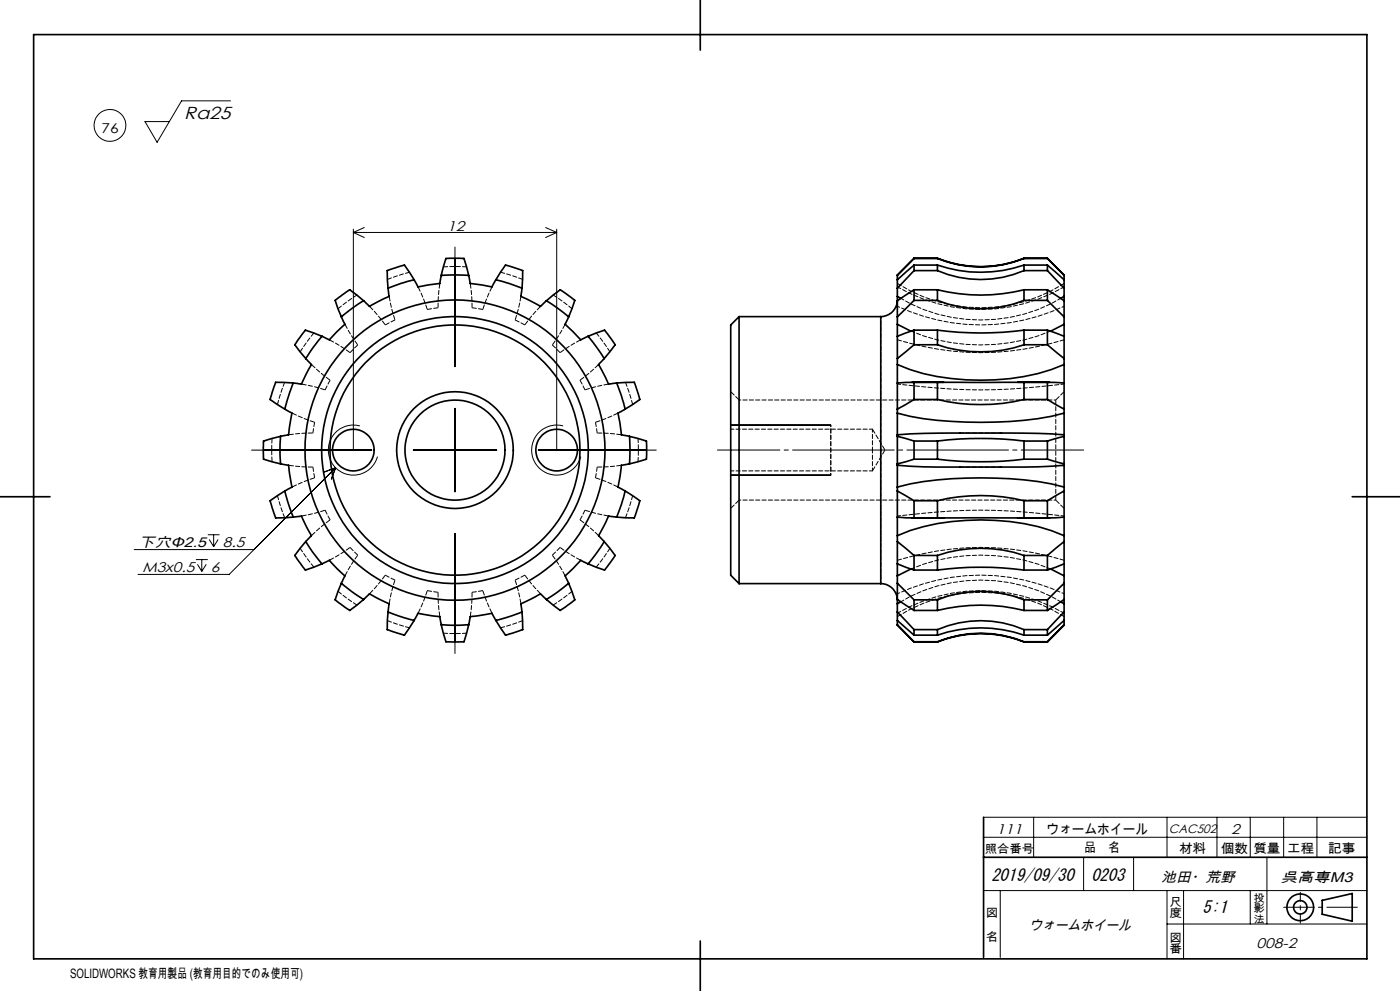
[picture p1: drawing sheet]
<svg xmlns="http://www.w3.org/2000/svg" width="420mm" height="297mm" viewBox="0 0 420 297" stroke-linecap="round" stroke-linejoin="round" font-family="sans-serif">
<g fill="none" stroke="#000" stroke-width=".3">
<path d="M69.1 30.2h-14.6l-7.4 12.4-3.6-6.2h7.3M106 68.7v66.2M106 69.7h61M106 69.7l3.3 1.5M109.3 68.2l-3.3 1.5M136.5 74v35.9M163.7 68.2l3.3 1.5M167 68.7v66.2M167 69.7l-3.3 1.5M75.5 134.9h36M107.9 127.6a7.5 7.5 0 0 0-9.1 5.3 7.5 7.5 0 0 0 5.2 9.2 7.5 7.5 0 0 0 9.2-5.3M124 134.9h25"/>
<path d="M136.5 122.4v25M161.5 134.9h35.4M168.9 127.6a7.5 7.5 0 0 0-9.1 5.3 7.5 7.5 0 0 0 5.2 9.2 7.5 7.5 0 0 0 9.2-5.3M219.2 127.4h30M100.7 140.2l-31.9 32h-27.4M100.7 140.2l-3.4 1.3M100.7 140.2l-1.3 3.4M136.5 159.9v36M219.2 142.4h30M40.3 164.7h35.9M58.8 167.7h3.5M59.2 169.1l1.3 2.1"/>
<path d="M60.5 167.7v3.5M61.9 169.1l-1.4 2.1M62.3 160.3h3.6M62.8 161.7l1.3 2.1M64.1 160.3v3.5M65.4 161.7l-1.3 2.1M295.1 250.9h115M295.1 244.9h115M310.1 244.9v12M325.1 256.9v10M340.1 256.9v10M350.1 244.9v12"/>
<path d="M365.1 244.9v12M375.1 244.9v12M380.1 256.9v20M385.1 244.9v12M395.1 244.9v12M295.1 266.9h115M300.1 266.9v20M350.1 276.9h60M350.1 266.9v20.4M355.1 266.9v20.5M375.1 266.9v10"/>
<circle cx="33" cy="37.6" r="4.8"/>
</g>
<g fill="none" stroke="#000" stroke-width=".5">
<path d="M10.1 10.4h400v277h-400zM210.1 0v15M274.2 79.4l-5 4.5M274.2 79.4v1.7M274.2 77.5l-5 5M274.2 77.4v.1M274.2 77.4l-5 5.1M274.2 77.4h7M274.2 79.4h7M274.2 77.5h7M281.2 77.4a34.9 34.9 0 0 0 26 0M281.2 79.4a40.2 40.2 0 0 0 26 0"/>
<path d="M281.2 79.4v1.7M281.2 77.5a34.4 34.4 0 0 0 26 0M281.2 77.4v.1M307.2 79.4v1.7M307.2 77.4v.1M307.2 77.4h7M307.2 79.4h7M307.2 77.5h7M314.2 79.4l5 4.5M314.2 79.4v1.7M314.2 77.5l5 5M314.2 77.4v.1"/>
<path d="M314.2 77.4l5 5.1M102.4 95l1.1 2.2-4.7 4.6-2.2-1M109.1 90.1l-3.5 2.3-3.2 2.6M109.1 90.1l-4.2-3.2-2.2 1.5-2.2 1.6 1.9 5M116.4 86.4l.3 2.4-5.9 3-1.7-1.7M124.2 83.9l-3.9 1-3.9 1.5M124.2 83.9l-2.9-4.5-1.3 .4-3.8 1.3 .2 5.3M132.4 82.5l-.5 2.5-6.5 1-1.2-2.1M132.4 82.5h8.2M132.4 82.5l1.4-5 1.3-.1 4.1 .1 1.4 5M140.6 82.5l.5 2.5 6.5 1 1.2-2.1M148.8 83.9l3.9 1 3.9 1.5"/>
<path d="M148.8 83.9l2.9-4.5 1.9 .6 3.2 1.1-.2 5.3M156.6 86.4l-.3 2.4 5.8 3 1.8-1.7M163.9 90.1l3.5 2.3 3.2 2.6M163.9 90.1l4.2-3.2 1.7 1.1 2.6 2-1.8 5M170.6 95l-1.1 2.2 4.7 4.6 2.2-1M221.7 94.9v80M221.7 94.9l-2.5 2.5v75l2.5 2.5M221.7 94.9h42.5M264.2 94.9v80M269.2 88.8a5.2 5.2 0 0 1-5 6.1M269.2 97.2l4.1 2M269.2 97.2v3.5"/>
<path d="M269.2 95v2.2M269.2 86.4v2.4M269.2 83.9v2.5M269.2 82.5v1.4M269.2 88.8l1.1 .6M274.2 99l-5 1.8v6.7M274.2 99v4.3M274.2 86.9l-5 3.2v4.9M274.2 86.9v3.1M274.2 90l-5 5M274.2 81.1l-5 5.3M274.2 99h7"/>
<path d="M274.2 90h7M274.2 86.9h7M274.2 81.1h7M281.2 99a100 100 0 0 0 26 0M281.2 99v4.3M281.2 90a34.9 34.9 0 0 0 26 0M281.2 86.9a53.9 53.9 0 0 0 26 0M281.2 86.9v3.1M281.2 81.1a32.8 32.8 0 0 0 26 0M307.2 99v4.3M307.2 86.9v3.1M307.2 99h7"/>
<path d="M307.2 90h7M307.2 86.9h7M307.2 81.1h7M314.2 99l5 1.8v6.7M314.2 99v4.3M314.2 90l5 5M314.2 86.9l5 3.2v4.9M314.2 86.9v3.1M314.2 81.1l5 5.3M319.2 97.2l-4.1 2M319.2 97.2v3.5M319.2 95v2.2"/>
<path d="M319.2 88.8v1.3M319.2 86.4v2.4M319.2 83.9v2.5M319.2 82.5v1.4M319.2 88.8l-1 .6M88 114.8l-2.6 7.8M88 114.8l-5.3-.2-1.1 3.2-.6 1.9 4.4 2.9M91.7 107.5l1.7 1.8-2.9 5.8-2.5-.3M96.6 100.8l-2.6 3.2-2.3 3.5M96.6 100.8l-5-1.8-2 2.6-1.2 1.7 3.3 4.2M176.4 100.8l2.6 3.2 2.3 3.5M176.4 100.8l5-1.8 2 2.6 1.1 1.7-3.2 4.2"/>
<path d="M181.3 107.5l-1.7 1.8 3 5.8 2.4-.3M185 114.8l1.4 3.9 1.1 3.9M185 114.8l5.3-.2 1.1 3.2 .5 1.9-4.4 2.9M269.2 114.8l5-.2v5.1M269.2 114.8v7.8M269.2 109.3a63.4 63.4 0 0 0 29.4 4.5 60.2 60.2 0 0 0 20.6-4.5M269.2 107.5v1.8M269.2 109.3v5.5M273.5 114.6h9.6M274.2 119.7l-5 2.9M274.2 103.3l-5 4.2M274.2 119.7h7"/>
<path d="M274.2 103.3h7M281.2 119.7a56.3 56.3 0 0 0 26 0M281.2 119.7v-5.1h26v5.1M281.2 103.3a40.9 40.9 0 0 0 26 0M305.3 114.6h9.6M307.2 119.7h7M307.2 103.3h7M314.2 119.7l5 2.9M314.2 103.3l5 4.2M319.2 114.8l-5-.2v5.1M319.2 114.8v7.8M319.2 107.5v1.8"/>
<path d="M319.2 109.3v5.5M84.2 139l2.4 .4 1 6.6-2.2 1.1M84.2 130.8l-.2 3.1 .2 5.1M84.2 130.8l-5.1 1.4-.1 2 .1 3.4 5.1 1.4M85.4 122.6l2.2 1.2-1 6.5-2.4 .5M187.5 122.6l-2.1 1.2 1 6.5 2.4 .5M188.8 130.8v8.2M188.8 139l-2.4 .4-1 6.6 2.1 1.1M188.8 130.8l5.1 1.4 .1 1.3-.1 4.1-5.1 1.4M269.2 130.8l5 1.4M269.2 130.3v.5M269.2 130.3l7.9-.4 8.4-.1h21.8l11.9 .5"/>
<path d="M269.2 139.4l11.9 .6h26.1l12-.6M269.2 139v.4M269.2 130.8v8.2M269.2 123.8a99.9 99.9 0 0 0 29.4 2.7 90.2 90.2 0 0 0 20.6-2.7M269.2 122.6v1.2M269.2 139.4v6.6M269.2 123.8v6.5M274.2 137.6l-5 1.4M274.2 132.2v5.4M274.2 132.2h7M274.2 137.6h7M281.2 132.2a109 109 0 0 1 26 0"/>
<path d="M281.2 137.6a109 109 0 0 0 26 0M281.2 132.2v5.4M307.2 132.2v5.4M307.2 132.2h7M307.2 137.6h7M314.2 137.6l5 1.4M314.2 132.2v5.4M319.2 130.3v.5M319.2 130.8l-5 1.4M319.2 139v.4M319.2 130.8v8.2M319.2 122.6v1.2"/>
<path d="M319.2 139.4v6.6M319.2 123.8v6.5M0 148.9h15M85.4 147.1l1.2 4 1.4 3.9M85.4 147.1l-4.4 3 .6 1.9 1.1 3.2 5.3-.2M88 155l2.5-.3 2.9 5.8-1.7 1.8M185 155l-2.4-.3-3 5.8 1.7 1.8M187.5 147.1l-1.1 4-1.4 3.9M187.5 147.1l4.4 3-.3 1.3-1.3 3.8-5.3-.2M269.2 147.1l5 3M269.2 147.1v7.9M269.2 146v1.1"/>
<path d="M269.2 146a113.7 113.7 0 0 1 38.1-2.2l8.1 1.2 3.8 1M269.2 155v5.5M273.5 155.2h9.6M274.2 150.1v5.1l-5-.2M274.2 150.1h7M281.2 150.1a55.1 55.1 0 0 1 26 0M281.2 150.1v5.1h26v-5.1M305.3 155.2h9.6M307.2 150.1h7M314.2 150.1v5.1l5-.2M319.2 146v1.1M319.2 147.1l-5 3"/>
<path d="M319.2 147.1v7.9M319.2 155v5.5M405.7 148.9h14.3M91.7 162.3l2.3 3.5 2.6 3.2M91.7 162.3l-3.3 4.2 2.4 3.3 .8 1 5-1.8M96.6 169l2.2-1.1 4.7 4.7-1.1 2.2M102.4 174.8l3.2 2.6 3.5 2.3M102.4 174.8l-1.9 5 1.1 .8 3.3 2.3 4.2-3.2M109.1 179.7l1.7-1.7 5.9 2.9-.3 2.5M163.9 179.7l-1.8-1.7-5.8 2.9 .3 2.5M170.6 174.8l-3.2 2.6-3.5 2.3M170.6 174.8l1.8 5-2.6 2-1.7 1.1-4.2-3.2"/>
<path d="M176.4 169l-2.2-1.1-4.7 4.7 1.1 2.2M181.3 162.3l-2.3 3.5-2.6 3.2M181.3 162.3l3.2 4.2-1.5 2.2-1.6 2.1-5-1.8M221.7 174.9h42.5M264.2 174.9a5 5 0 0 1 5 4.8M269.2 162.3l5 4.2M269.2 169l5 1.8M269.2 162.3v6.7M269.2 160.5a67.7 67.7 0 0 1 33.8-4.2 53.5 53.5 0 0 1 16.2 4.2M269.2 160.5v1.8M269.2 169v3.6M269.2 174.8l5 5"/>
<path d="M269.2 172.6v2.2M269.2 179.7l5 3.2M269.2 174.8v4.9M269.2 179.7v1.2M273.3 170.5l-4.1 2.1M274.2 166.5v4.3M274.2 179.8v3.1M274.2 166.5h7M274.2 170.8h7M274.2 179.8h7M281.2 166.5a40.2 40.2 0 0 1 26 0M281.2 170.8a100 100 0 0 1 26 0"/>
<path d="M281.2 166.5v4.3M281.2 179.8a34.4 34.4 0 0 1 26 0M281.2 179.8v3.1M307.2 166.5v4.3M307.2 179.8v3.1M307.2 166.5h7M307.2 170.8h7M307.2 179.8h7M314.2 166.5v4.3M314.2 179.8v3.1M315.1 170.5l4.1 2.1M319.2 162.3l-5 4.2"/>
<path d="M319.2 160.5v1.8M319.2 169l-5 1.8M319.2 162.3v6.7M319.2 169v3.6M319.2 174.8l-5 5M319.2 172.6v2.2M319.2 179.7l-5 3.2M319.2 174.8v4.9M319.2 179.7v1.2M116.4 183.4l3.9 1.4 3.9 1.1M116.4 183.4l-.2 5.3 3.2 1.1 1.9 .6 2.9-4.5M124.2 185.9l1.2-2.1 6.5 1 .5 2.4"/>
<path d="M132.4 187.2l3.1 .2 5.1-.2M132.4 187.2l1.4 5.1 2 .1 3.4-.1 1.4-5.1M148.8 185.9l-1.2-2.1-6.5 1-.5 2.4M156.6 183.4l-7.8 2.5M156.6 183.4l.2 5.3-3.2 1.1-1.9 .6-2.9-4.5M269.2 183.4l5 5.3M269.2 185.9l5 4.5M269.2 183.4v2.5M269.2 180.9v2.5M269.2 187.2l5 5.1M269.2 185.9v1.3M269.2 187.2l5 5.2"/>
<path d="M270.3 180.4l-1.1 .5M274.2 188.7v1.7M274.2 192.3v.1M274.2 192.4h7M274.2 182.9h7M274.2 188.7h7M274.2 190.4h7M274.2 192.3h7M281.2 192.4a34.9 34.9 0 0 1 26 0M281.2 182.9a53.9 53.9 0 0 1 26 0M281.2 188.7a32.8 32.8 0 0 1 26 0M281.2 190.4a39.6 39.6 0 0 1 26 0"/>
<path d="M281.2 188.7v1.7M281.2 192.3a34.4 34.4 0 0 1 26 0M281.2 192.3v.1M307.2 188.7v1.7M307.2 192.3v.1M307.2 192.4h7M307.2 182.9h7M307.2 188.7h7M307.2 190.4h7M307.2 192.3h7M314.2 188.7v1.7M314.2 192.3v.1"/>
<path d="M318.2 180.4l1 .5M319.2 183.4l-5 5.3M319.2 180.9v2.5M319.2 185.9l-5 4.5M319.2 183.4v2.5M319.2 187.2l-5 5.1M319.2 185.9v1.3M319.2 187.2l-5 5.2M295.1 244.9v42M295.1 256.9h115M396.7 269.8l9-2v8.3l-9-2.1zM210.1 282v15"/>
<circle cx="106" cy="134.9" r="6.3"/>
<circle cx="136.5" cy="134.9" r="15"/>
<circle cx="136.5" cy="134.9" r="17.5"/>
<circle cx="136.5" cy="134.9" r="37.5"/>
<circle cx="136.5" cy="134.9" r="40"/>
<circle cx="136.5" cy="134.9" r="45"/>
<circle cx="167" cy="134.9" r="6.3"/>
<circle cx="390.1" cy="271.9" r="4"/>
<circle cx="390.1" cy="271.9" r="2"/>
</g>
<path d="M325.1 134.9h-109.9" fill="none" stroke="#000" stroke-width=".3" stroke-dasharray="30.5 1.3 1.3 1.3" stroke-dashoffset="11.7"/>
<path d="M390.1 276.7v-9.3" fill="none" stroke="#000" stroke-width=".3" stroke-dasharray="30.5 1.3 1.3 1.3" stroke-dashoffset="27.8"/>
<path d="M385.1 271.9h22.1" fill="none" stroke="#000" stroke-width=".3" stroke-dasharray="30.5 1.3 1.3 1.3" stroke-dashoffset="21.3"/>
<path d="M316.7 119.9h-95M221.7 149.9h95M249.2 142.4v-15" fill="none" stroke="#000" stroke-width=".3" stroke-dasharray="1.3 .6" stroke-dashoffset=".8"/>
<path d="M319.2 86a49.6 49.6 0 0 1-50 0M288 140h12.4M300.4 129.8h-12.4M269.2 183.8a49.6 49.6 0 0 1 50 0" fill="none" stroke="#000" stroke-width=".3" stroke-dasharray="1.3 .6" stroke-dashoffset=".2"/>
<path d="M270.3 89.4a47.4 47.4 0 0 0 47.9 0M319.2 115.1a179.4 179.4 0 0 1-50 0M261.7 128.6h-42.5M219.2 141.1h42.5M269.2 154.6a179.4 179.4 0 0 1 50 0M318.2 180.3a47.4 47.4 0 0 0-47.9 0" fill="none" stroke="#000" stroke-width=".3" stroke-dasharray="1.3 .6" stroke-dashoffset=".3"/>
<path d="M273.3 99.2a54.7 54.7 0 0 0 41.8 0M315.1 170.5a54.7 54.7 0 0 0-41.8 0" fill="none" stroke="#000" stroke-width=".3" stroke-dasharray="1.3 .6" stroke-dashoffset=".1"/>
<g fill="none" stroke="#000" stroke-width=".3" stroke-dasharray="1.3 .6">
<path d="M133 80h7M101.4 92.5l5.7-4.1M116.2 83.8l6.7-2.2M150.2 81.6l6.6 2.2M165.9 88.4l5.7 4.1M178.9 99.8l4.1 5.6M269.2 90.1h.1M269.2 85a46.5 46.5 0 0 0 50 0M269.2 89.9v.1M319.2 90.1h.1M90.1 105.4l4.1-5.6M187.6 114.6l2.2 6.6"/>
<path d="M305.3 114.5h.1M319.2 101.8a83 83 0 0 1-50 0M83.2 121.2l2.2-6.6M191.4 131.4v7M288 129.8h.1M300.4 140h.1M85.4 155.2l-2.2-6.7M189.8 148.5l-2.2 6.7M283.1 155.2h.1M94.2 170l-4.1-5.7M171.6 177.2l-5.7 4.1M183 164.3l-4.1 5.7"/>
<path d="M269.2 179.7v.2M269.2 167.9a83 83 0 0 1 50 0M269.2 179.7v-.1M319.2 179.7v-.1M107.1 181.3l-5.7-4.1M122.9 188.2l-6.7-2.2M140 189.8h-7M156.8 186l-6.6 2.2M319.2 184.8a46.5 46.5 0 0 0-50 0"/>
</g>
<path d="M261.7 134.9v-6.3M261.7 141.1v-6.2" fill="none" stroke="#000" stroke-width=".3" stroke-dasharray="1.3 .6" stroke-dashoffset=".4"/>
<path d="M319.2 91.8a58.8 58.8 0 0 1-50 0M269.2 177.9a58.8 58.8 0 0 1 50 0" fill="none" stroke="#000" stroke-width=".3" stroke-dasharray="1.3 .6" stroke-dashoffset=".5"/>
<g fill="none" stroke="#000" stroke-width=".3" stroke-dasharray="1.3 .6" stroke-dashoffset="-.1">
<path d="M115.6 97.4l2.9-1.5M128.2 92.8l3.2-.6M141.6 92.2l3.2 .6M154.5 95.9l3 1.5M97.5 116.9l1.5-3M105 105.7l2.3-2.3M165.7 103.4l2.3 2.3M174 113.9l1.5 3M316.7 119.9v30M93.9 129.8l.5-3.3M178.6 126.5l.5 3.3M179.1 140l-.5 3.2"/>
<path d="M94.4 143.2l-.5-3.2M99 155.8l-1.5-2.9M175.5 152.9l-1.5 2.9M107.3 166.4l-2.3-2.3M118.5 173.8l-2.9-1.4M131.4 177.5l-3.2-.5M144.8 177l-3.2 .5M157.5 172.4l-3 1.4M168 164.1l-2.3 2.3"/>
</g>
<g fill="none" stroke="#000" stroke-width=".3" stroke-dasharray="1.3 .6" stroke-dashoffset="-.2">
<path d="M110.9 91.8l4.7 5.6M118.5 95.9l-1.8-7.1M125.4 86l2.8 6.8M131.4 92.2l.5-7.2M141.1 85l.5 7.2M144.8 92.8l2.8-6.8M156.3 88.8l-1.8 7.1M157.5 97.4l4.7-5.6M169.5 97.2l-3.8 6.2M90.5 115.1l7 1.8M98.8 101.8l6.2 3.9M99 113.9l-5.6-4.7"/>
<path d="M107.3 103.4l-3.8-6.2M168 105.7l6.2-3.9M175.5 116.9l7.1-1.8M179.6 109.2l-5.6 4.7M221.7 119.9l-2.5-2.5M319.2 117.4l-2.5 2.5M81.5 134.9l.1-3.5M81.6 138.4l-.1-3.5M86.6 130.3l7.3-.5M93.9 140l-7.3-.6M94.4 126.5l-6.8-2.7M179.1 129.8l7.3 .5"/>
<path d="M185.4 123.8l-6.8 2.7M186.4 139.4l-7.3 .6M265.5 134.9l-3.8-6.3M87.6 146l6.8-2.8M97.5 152.9l-7 1.7M174 155.8l5.6 4.7M178.6 143.2l6.8 2.8M182.6 154.6l-7.1-1.7M219.2 152.4l2.5-2.5M261.7 141.1l3.8-6.2M316.7 149.9l2.5 2.5M93.4 160.5l5.6-4.7"/>
<path d="M103.5 172.6l3.8-6.2M105 164.1l-6.2 3.8M115.6 172.4l-4.7 5.5M128.2 177l-2.8 6.8M141.6 177.5l-.5 7.3M154.5 173.8l1.8 7.1M162.2 177.9l-4.7-5.5M165.7 166.4l3.8 6.2M174.2 167.9l-6.2-3.8M116.7 180.9l1.8-7.1M131.9 184.8l-.5-7.3M147.6 183.8l-2.8-6.8"/>
</g>
<path d="M264.2 94.9v80" fill="none" stroke="#000" stroke-width=".3" stroke-dasharray="1.3 .6" stroke-dashoffset=".6"/>
<text font-size="5.2" x="55.3" y="35.7">Ra25</text>
<g font-size="5.1">
<text x="297.4" y="263.9">2019/09/30</text>
<text x="327.4" y="263.9">0203</text>
<text x="360.8" y="273.5">5:1</text>
</g>
<g font-size="4.2">
<text x="134.1" y="69.1">12</text>
<text x="41.6" y="164.1">下穴Φ2.5</text>
<text x="66.8" y="164.1">8.5</text>
<text x="42.7" y="171.5">M3x0.5</text>
<text x="63.3" y="171.5">6</text>
<text x="299" y="249.9">111</text>
<text x="369.4" y="249.9">2</text>
<text x="348.4" y="264.4">池田・荒野</text>
<text x="384.2" y="264.4">呉高専M3</text>
<text x="308.8" y="278.6">ウォームホイール</text>
<text x="377" y="284.1">008-2</text>
</g>
<g font-size="4.1">
<text x="30.4" y="39.7">76</text>
<text x="313.9" y="249.9">ウォームホイール</text>
</g>
<g font-size="3.9">
<text x="325.2" y="255.5">品　名</text>
<text x="353.7" y="255.6">材料</text>
<text x="366.2" y="255.6">個数</text>
<text x="376" y="255.6">質量</text>
<text x="386.1" y="255.6">工程</text>
<text x="398.4" y="255.6">記事</text>
<text x="21" y="293">SOLIDWORKS 教育用製品 (教育用目的でのみ使用可)</text>
</g>
<text font-size="3.7" x="350.7" y="249.7">CAC502</text>
<g font-size="3.5">
<text x="295.4" y="255.6">照合番号</text>
<text x="295.8" y="274.9">図</text>
<text x="350.8" y="271.4">尺</text>
<text x="350.8" y="274.9">度</text>
<text x="295.8" y="282">名</text>
<text x="350.8" y="282.2">図</text>
<text x="350.8" y="285.8">番</text>
</g>
<g font-size="3.2">
<text x="376" y="270.2">投</text>
<text x="376" y="273.4">影</text>
<text x="376" y="276.5">法</text>
</g>
</svg>
